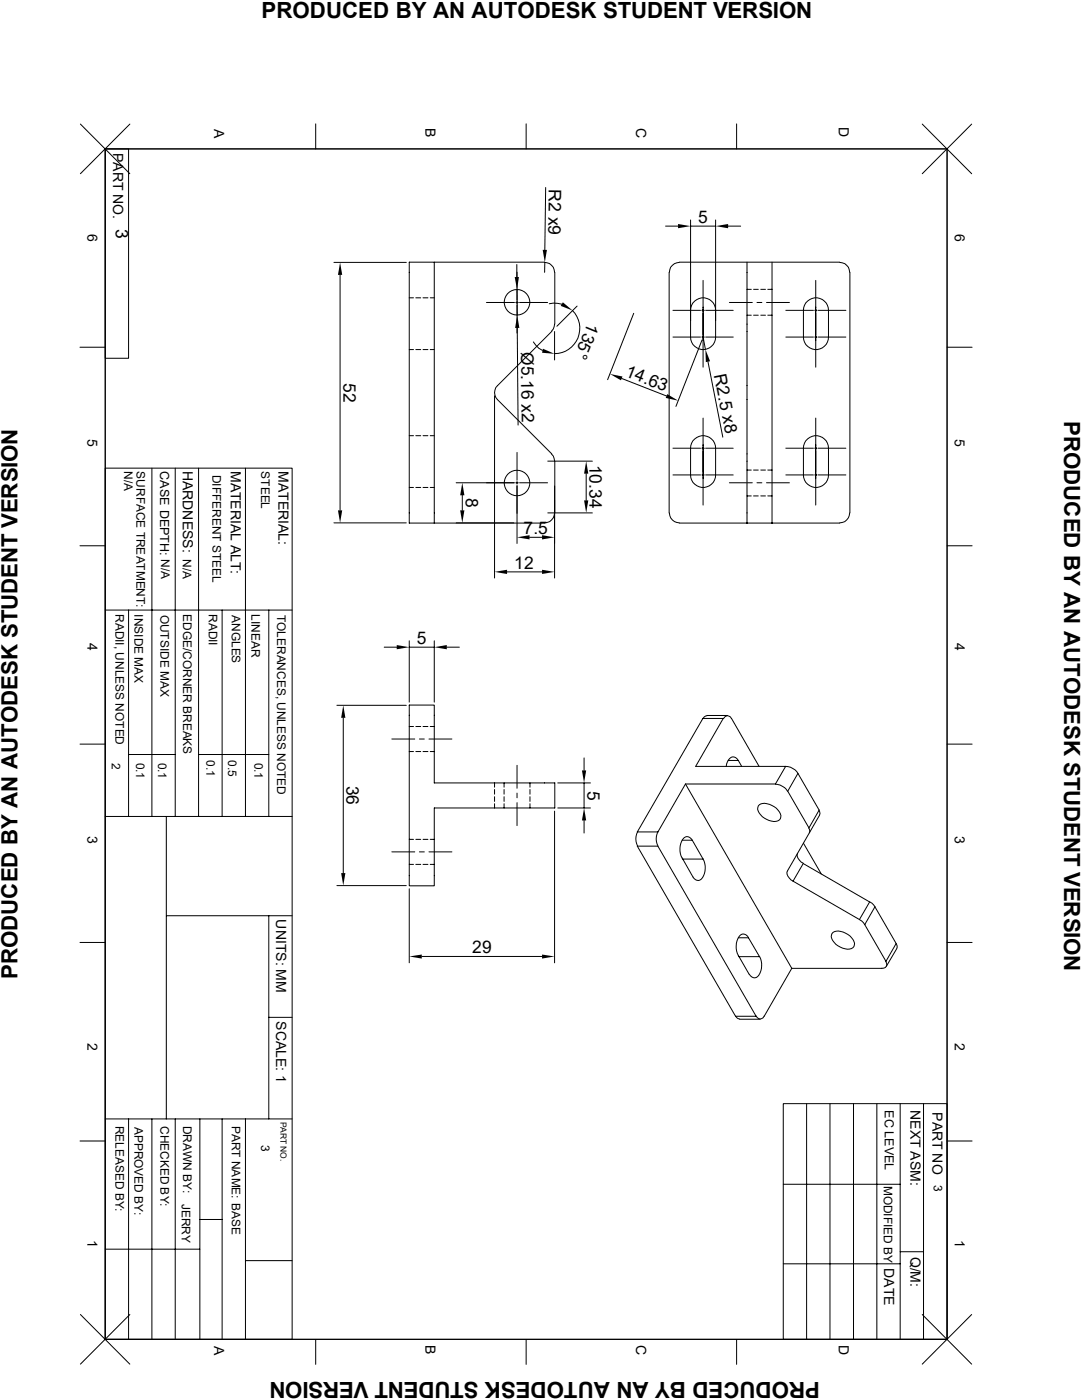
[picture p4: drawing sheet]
<svg xmlns="http://www.w3.org/2000/svg" width="216mm" height="279mm" viewBox="0 0 216 279" stroke-linecap="round" stroke-linejoin="round" font-family="sans-serif">
<g fill="none" stroke="#000" stroke-width=".2">
<path d="M16 24.8l9.9 9.9M21 29.7h168v237.6h-168zM21 29.7h4.7v41.8h-4.7zM25.9 24.8l-9.9 9.9M63 24.7v5M105 24.7v5M108.9 37.4l-.2 12.5M147 24.7v5M184 24.8l9.9 9.9M193.9 24.8l-9.9 9.9M66.6 52.4h14.5M67.9 54.9v47"/>
<path d="M81.7 59.4h.8M83 59.4h.9M84.4 59.4h1M85.9 59.4h.8M86.7 52.3v52.1M103.1 52.8v2.5M103.2 54.3v5.6M103.2 57.8v5.1M108.7 52.4a2.02 2.02 0 0 1 2 2M108.7 52.3h-27v52.1h27M108.7 52.4v2M110.7 54.4v10.3"/>
<path d="M132.8 45.1h2.5M135.6 52.3h32M135.6 52.4a2.1 2.1 0 0 0-2.1 2l.1 48a2.02 2.02 0 0 0 2 2M137.8 43.9v23.4a2.5 2.5 0 0 0 2.5 2.5 2.5 2.5 0 0 0 2.5-2.5v-23.4M137.8 45.1h5M140.3 56v17.3M145.3 45.1h2.5M149.1 52.3v52.1M149.1 57.7h.8M150.4 57.7h.9M151.8 57.7h.9M153.2 57.7h.9"/>
<path d="M154.1 52.3v52.1M162.8 56v17.3M167.6 52.4a2.02 2.02 0 0 1 1.9 2M169.6 54.4v48M16 69.3h5M81.7 69.8h.8M83 69.8h.9M84.4 69.8h1M85.9 69.8h.8M97.1 60.4h5.6M98.7 79v36.4M102.9 60.4h.5"/>
<path d="M103.2 60.1v.5M103.2 60.9v5.6M103.2 65.4l.2 19.4M103.7 60.4h5.6M106.4 68.2l1.1 1.3 .7 .4M109.6 60.6l.8-.1 1.7 .2M110.1 66.1l-10.8 10.9a1.94 1.94 0 0 0 0 2.8l10.8 10.8M110.7 64.7l-.3 1-.3 .4M110.7 66.2v5.6M114.2 62a5 5 0 0 1 1.1 5.5 5 5 0 0 1-4.6 3.1M115.1 61.1l-4 4M124 75.5l9 3.5"/>
<path d="M126.4 62.5l-5.2 13.3M134.3 67.3h5.5M134.3 61.9h5.5M137.8 61.9a2.5 2.5 0 0 1 2.5-2.5 2.5 2.5 0 0 1 2.5 2.5M140 67.3h.5M140 61.9h.5M140.1 67.9l-5.2 13.2M140.3 67.3l.5 2.4M140.8 67.3h5.5M140.8 61.9h5.5M141.3 72.2l2.9 15M145.5 60.4h4.6"/>
<path d="M149.1 62.9h.8M150.4 62.9h.9M151 60.4h1M151.8 62.9h.9M153 60.4h4.5M153.2 62.9h.9M156.8 67.3h5.5M156.8 61.9h5.5M160.8 60.5a2.51 2.51 0 0 1 2.8-.9 2.51 2.51 0 0 1 1.7 2.3v5.4a2.5 2.5 0 0 1-2.5 2.5 2.5 2.5 0 0 1-2.5-2.5v-5.4l.1-.5zM162.6 67.3h.4M162.6 61.9h.4M163.3 67.3h5.5"/>
<path d="M163.3 61.9h5.5M189 69.3h5M21 93.4h37.3v173.9h-37.3zM30.3 93.4v69.5M35 93.4v69.5M39.6 93.4v69.5M49 93.4v69.5M81.7 87h.8M81.7 97.3h.8M83 87h.9M83 97.3h.9M84.4 87h1"/>
<path d="M84.4 97.3h1M85.9 87h.8M85.9 97.3h.8M92.2 98.8v3.1M102.7 96.4h-11.7M102.9 96.4h.5M103.2 90.3v5.5M103.2 96.1v.5M103.2 96.9v11.6M103.7 96.4h5.6M109.3 92h8.9M110.1 90.6l.3 .4 .3 1"/>
<path d="M110.7 97v18.4M110.7 92v10.4M117 94.5v5.4M134.3 89.5h5.5M134.3 94.8h5.5M138.3 88a2.51 2.51 0 0 1 2.8-.9 2.51 2.51 0 0 1 1.7 2.4v5.3a2.5 2.5 0 0 1-2.5 2.5 2.5 2.5 0 0 1-2.5-2.5v-5.3v-.6zM140 89.5h.5M140 94.8h.5M140.3 83.4v17.4M140.8 89.5h5.5M140.8 94.8h5.5M145.5 96.4h4.6"/>
<path d="M149.1 99h.8M149.1 93.8h.8M150.4 99h.9M150.4 93.8h.9M151 96.4h1M151.8 99h.9M151.8 93.8h.9M153 96.4h4.5M153.2 99h.9M153.2 93.8h.9M156.8 89.5h5.5M156.8 94.8h5.5"/>
<path d="M160.8 88a2.51 2.51 0 0 1 2.8-.9 2.51 2.51 0 0 1 1.7 2.4v5.3a2.5 2.5 0 0 1-2.5 2.5 2.5 2.5 0 0 1-2.5-2.5v-5.3l.1-.6zM162.6 89.5h.4M162.6 94.8h.4M162.8 83.4v17.4M163.3 89.5h5.5M163.3 94.8h5.5M16 108.9h5M66.6 104.4h14.5M91 104.4h11.5M101.2 114.1h7M105.7 107.2h2.5M109.3 102.4h8.9"/>
<path d="M110.7 102.4a2.02 2.02 0 0 1-2 2M135.6 104.4h32M169.5 102.4a2.02 2.02 0 0 1-1.9 2M189 108.9h5M21 121.8h37.3M25.7 121.8v41.1M44.3 121.8v41.1M53.6 121.8v41.1M76.7 129.2h2.5M81.7 127.9v12.2M81.7 129.2h5M86.7 127.9v12.2"/>
<path d="M89.2 129.2h2.5M16 148.5h5M25.7 150.6h9.3M39.6 150.6h14M67.2 140.8h13.9M68.5 143.3v30.9M78.2 147.5h4.6M81.7 140.7h5v15.6h24v4.9h-24v15.6h-5zM81.7 145h.8M81.7 150h.8M83 145h.9M83 150h.9"/>
<path d="M83.7 147.5h1M84.4 145h1M84.4 150h1M85.6 147.5h4.6M85.9 145h.8M85.9 150h.8M98.7 156.3v.8M98.7 157.6v.9M98.7 159v.9M100.6 156.3v.8M100.6 157.6v.9M100.6 159v.9"/>
<path d="M103.2 152.7v4.6M103.2 158.3v.9M105.7 156.3v.8M105.7 157.6v.9M105.7 159v.9M111.3 156.3h6.5M116.5 151.3v2.5M116.5 156.3v4.9M136.8 156.5l21.2 36.8M136.8 156.5h17.9M136.8 156.5l-5.5 9.5M141.1 142.8h4.1"/>
<path d="M141.1 142.8l-.6 .3-.2 .3M144.4 143.4a.84 .84 0 0 1 .8-.6 .84 .84 0 0 1 .8 .6M145.3 151.8h2M146 143.4l5.5 9.6M147.3 151.8a1.12 1.12 0 0 0-1.2-.7 1.12 1.12 0 0 0-.9 .9l-.3 1M147.3 151.8l.7 1.2M154.7 156.5a3.1 3.1 0 0 1 2.4 1.4M154.7 156.5l2.1-3.5h-18l5.5-9.6h-4l-13.1 22.6h4.1M156.8 153a3.1 3.1 0 0 1 2.4 1.3M159.2 154.3l4.2 7.4-2 3.5-4.2-7.3zM189 148.5h5M21 162.9h37.3"/>
<path d="M33.2 162.9v60.4M67.2 176.7h13.9M78.2 170h4.6M81.7 167.5h.8M81.7 172.5h.8M81.7 177.4v14.8M83 167.5h.9M83 172.5h.9M83.7 170h1M84.4 167.5h1M84.4 172.5h1M85.6 170h4.6"/>
<path d="M85.9 167.5h.8M85.9 172.5h.8M98.7 160.4v.8M100.6 160.4v.8M103.2 160.2v4.6M105.7 160.4v.8M110.7 161.9v30.3M111.3 161.2h6.5M116.5 163.7v2.5M127.2 168.9h4.1l19.6 33.9h-4.1zM127.2 166a3.1 3.1 0 0 0 0 2.8M131.3 166a3.1 3.1 0 0 0 0 2.8"/>
<path d="M136.1 171.2l2.2 3.8a1.1 1.1 0 0 0 1.1 .7 1.1 1.1 0 0 0 1-.9l.3-.9v-1.1l-.4-1.3M136.1 167.7h2M136.2 171.4h4.1M138.1 167.7a1.1 1.1 0 0 0-1.1-.7 1.1 1.1 0 0 0-1 .9l-.3 .9v1l.4 1.4M138.1 167.7l2.2 3.7M151.5 160.6a3.3 3.3 0 0 1 4.2 1.8 1.1 1.1 0 0 1-.1 1.2 1.1 1.1 0 0 1-1.2 .4 3.7 3.7 0 0 1-3.2-2.5l.1-.6zM159.1 170.3a1.79 1.79 0 0 0 1.2 2M160.3 172.3l13.2 7.7-2 3.5-13.3-7.6zM160.3 168.3l3.6 6.1M161.4 165.2l.1 .4v.6M163.4 161.7l.2 .4-.1 .5M163.5 162.7l-6.4 11.2a1.79 1.79 0 0 0 1.2 2"/>
<path d="M16 188.1h5M33.2 182.8h25.1M53.6 182.8v40.5M84.2 190.9h24M147.3 187.2h2.1l2.2 3.7h-4.2M149.4 187.1a1.1 1.1 0 0 0-1.2-.7 1.1 1.1 0 0 0-1 .9l-.3 1.5 .2 1.4 2.4 4.2a1.1 1.1 0 0 0 1.2 .8 1.1 1.1 0 0 0 .9-1l.3-.9 .1-1-.4-1.4M158 193.3h18M158 193.3l-5.5 9.5M166.2 186.1a3.3 3.3 0 0 1 4.2 1.8 1.1 1.1 0 0 1-.1 1.2 1.1 1.1 0 0 1-1.2 .3 3.7 3.7 0 0 1-3.2-2.4l.1-.6zM171.5 183.6l.5 .2 .6 .7M172.6 184.5l4.2 7.4 2-3.6M173.6 180l.4 .3 .6 .7"/>
<path d="M174.6 181l-2 3.5M174.6 181l4.2 7.3M176.7 191.9a.84 .84 0 0 1 .2 1 .84 .84 0 0 1-1 .4M178.8 188.3l.2 .4-.1 .6M178.9 189.3l-2 3.5M189 188.1h5M53.6 203h4.7M146.8 202.8l.2 .3 .6 .3M147.6 203.4h4.1M150.9 202.8a.84 .84 0 0 0 .8 .6 .84 .84 0 0 0 .8-.6M16 227.7h5M21 223.3h37.3"/>
<path d="M25.7 223.3v44M30.3 223.3v44M35 223.3v44M39.9 223.3v44M44.3 223.3v44M49 223.3v44M156.3 220.3h32.7v47h-32.7zM156.3 236.3h23.3M161 220.3v47M165.6 220.3v47M170.3 220.3v47M175 220.3v47"/>
<path d="M179.6 220.3v47M184.3 220.3v47M189 227.7h5M21 249.3h18.9M39.9 243.4h4.4M49 251.6h9.3M156.3 252.2h23.3M179.6 249.8h4.7M16 262.3l9.9 9.9M25.9 262.3l-9.9 9.9M63 267.3v5M105 267.3v5"/>
<path d="M147 267.3v5M184 262.3l9.9 9.9M193.9 262.3l-9.9 9.9"/>
<circle cx="103.2" cy="60.3" r="2.54"/>
<circle cx="103.2" cy="96.4" r="2.54"/>
</g>
<g fill="#000">
<path d="M67.9 52.4l.4 2.5h-.9zM102.7 55.3h.8l-.3 2.5zM108.3 49.9h.8l-.4 2.5zM135.3 44.7l2.5 .4-2.5 .5zM142.8 45.1l2.5-.4v.9zM103.2 62.9l.4 2.5h-.8zM108.3 69.6l2.4 1-2.5-.2zM112.3 60.3l2 1.7-2.4-1zM121.7 74.6l2.5 .5-.3 .8zM133.1 78.7l2.2 1.3-2.5-.6zM140.8 69.7l.9 2.4-.9 .2zM92.2 96.4l.5 2.4h-.9z"/>
<path d="M117 92l.4 2.5h-.9zM116.5 99.9h.9l-.4 2.5zM67.4 101.9h.9l-.4 2.5zM91.8 101.9h.9l-.5 2.5zM98.7 114.1l2.5-.4v.9zM103.2 107.2l2.5-.4v.9zM108.2 113.7l2.5 .4-2.5 .5zM108.2 106.8l2.5 .4-2.5 .5zM79.2 128.7l2.5 .5-2.5 .4zM86.7 129.2l2.5-.5v.9zM68.5 140.8l.4 2.5h-.8zM116.1 153.8h.9l-.5 2.5z"/>
<path d="M68.1 174.2h.8l-.4 2.5zM116.5 161.2l.5 2.5h-.9zM81.7 190.9l2.5-.4v.8zM108.2 190.5l2.5 .4-2.5 .4z"/>
</g>
<g font-size="4.4">
<text x="52.2" y="3.5">PRODUCED BY AN AUTODESK STUDENT VERSION</text>
<text x="212.3" y="84" transform="rotate(90 212.3 84)">PRODUCED BY AN AUTODESK STUDENT VERSION</text>
<text x="3.5" y="195.4" transform="rotate(-90 3.5 195.4)">PRODUCED BY AN AUTODESK STUDENT VERSION</text>
<text x="163.6" y="275.9" transform="rotate(-180 163.6 275.9)">PRODUCED BY AN AUTODESK STUDENT VERSION</text>
</g>
<g font-size="3.5">
<text x="109.5" y="37.8" transform="rotate(91 109.5 37.8)">R2 x9</text>
<text x="23.1" y="45.7" transform="rotate(90 23.1 45.7)">3</text>
<text x="139.3" y="44.5">5</text>
<text x="117.3" y="64.3" transform="rotate(112 117.3 64.3)">135°</text>
<text x="104" y="70.2" transform="rotate(90 104 70.2)">Ø5.16 x2</text>
<text x="68.5" y="76.5" transform="rotate(90 68.5 76.5)">52</text>
<text x="124.6" y="75" transform="rotate(21 124.6 75)">14.63</text>
<text x="142.5" y="74.8" transform="rotate(79 142.5 74.8)">R2.5 x8</text>
<text x="117.6" y="92.7" transform="rotate(90 117.6 92.7)">10.34</text>
<text x="92.9" y="99.4" transform="rotate(90 92.9 99.4)">8</text>
<text x="104.5" y="106.6">7.5</text>
<text x="102.6" y="113.5">12</text>
<text x="83.2" y="128.5">5</text>
<text x="69.2" y="156.8" transform="rotate(90 69.2 156.8)">36</text>
<text x="117.2" y="157.8" transform="rotate(90 117.2 157.8)">5</text>
<text x="94.2" y="190.2">29</text>
</g>
<g font-size="2.8">
<text x="42.8" y="25.7" transform="rotate(90 42.8 25.7)">A</text>
<text x="84.9" y="25.5" transform="rotate(90 84.9 25.5)">B</text>
<text x="127" y="25.5" transform="rotate(90 127 25.5)">C</text>
<text x="167.4" y="25.4" transform="rotate(90 167.4 25.4)">D</text>
<text x="22.6" y="30.5" transform="rotate(90 22.6 30.5)">PART NO.</text>
<text x="17.4" y="46.8" transform="rotate(90 17.4 46.8)">6</text>
<text x="190.5" y="46.8" transform="rotate(90 190.5 46.8)">6</text>
<text x="17.4" y="87.5" transform="rotate(90 17.4 87.5)">5</text>
<text x="190.5" y="87.5" transform="rotate(90 190.5 87.5)">5</text>
<text x="36.5" y="93.9" transform="rotate(90 36.5 93.9)">HARDNESS:</text>
<text x="46.1" y="94" transform="rotate(90 46.1 94)">MATERIAL ALT:</text>
<text x="55.5" y="94" transform="rotate(90 55.5 94)">MATERIAL:</text>
<text x="17.4" y="128.3" transform="rotate(90 17.4 128.3)">4</text>
<text x="190.5" y="128.3" transform="rotate(90 190.5 128.3)">4</text>
<text x="17.4" y="166.8" transform="rotate(90 17.4 166.8)">3</text>
<text x="190.5" y="166.8" transform="rotate(90 190.5 166.8)">3</text>
<text x="55.1" y="183.5" transform="rotate(90 55.1 183.5)">UNITS: MM</text>
<text x="55.1" y="203.8" transform="rotate(90 55.1 203.8)">SCALE: 1</text>
<text x="17.4" y="208.2" transform="rotate(90 17.4 208.2)">2</text>
<text x="190.5" y="208.2" transform="rotate(90 190.5 208.2)">2</text>
<text x="181.7" y="221.5" transform="rotate(90 181.7 221.5)">NEXT ASM:</text>
<text x="186.1" y="222" transform="rotate(90 186.1 222)">PART NO</text>
<text x="17.4" y="247.5" transform="rotate(90 17.4 247.5)">1</text>
<text x="181.7" y="250.8" transform="rotate(90 181.7 250.8)">Q/M:</text>
<text x="190.5" y="247.5" transform="rotate(90 190.5 247.5)">1</text>
<text x="176.4" y="253.1" transform="rotate(90 176.4 253.1)">DATE</text>
<text x="42.8" y="268.6" transform="rotate(90 42.8 268.6)">A</text>
<text x="84.9" y="268.4" transform="rotate(90 84.9 268.4)">B</text>
<text x="127" y="268.5" transform="rotate(90 127 268.5)">C</text>
<text x="167.4" y="268.4" transform="rotate(90 167.4 268.4)">D</text>
</g>
<g font-size="2.5">
<text x="32" y="94.1" transform="rotate(90 32 94.1)">CASE DEPTH: N/A</text>
<text x="176.6" y="221.5" transform="rotate(90 176.6 221.5)">EC LEVEL</text>
</g>
<g font-size="2.4">
<text x="24.8" y="94" transform="rotate(90 24.8 94)">N/A</text>
<text x="27.3" y="94.1" transform="rotate(90 27.3 94.1)">SURFACE TREATMENT:</text>
<text x="42.4" y="94.7" transform="rotate(90 42.4 94.7)">DIFFERENT STEEL</text>
<text x="52.1" y="94.1" transform="rotate(90 52.1 94.1)">STEEL</text>
<text x="36.5" y="111.6" transform="rotate(90 36.5 111.6)">N/A</text>
<text x="23" y="122.6" transform="rotate(90 23 122.6)">RADII, UNLESS NOTED</text>
<text x="26.8" y="122.6" transform="rotate(90 26.8 122.6)">INSIDE MAX</text>
<text x="32" y="122.6" transform="rotate(90 32 122.6)">OUTSIDE MAX</text>
<text x="36.6" y="122.6" transform="rotate(90 36.6 122.6)">EDGE/CORNER BREAKS</text>
<text x="41.7" y="122.6" transform="rotate(90 41.7 122.6)">RADII</text>
<text x="46.2" y="122.8" transform="rotate(90 46.2 122.8)">ANGLES</text>
<text x="50.2" y="122.6" transform="rotate(90 50.2 122.6)">LINEAR</text>
<text x="55.3" y="122.7" transform="rotate(90 55.3 122.7)">TOLERANCES, UNLESS NOTED</text>
<text x="22.3" y="152.2" transform="rotate(90 22.3 152.2)">2</text>
<text x="27.2" y="152.2" transform="rotate(90 27.2 152.2)">0.1</text>
<text x="31.6" y="152.2" transform="rotate(90 31.6 152.2)">0.1</text>
<text x="41.2" y="151.8" transform="rotate(90 41.2 151.8)">0.1</text>
<text x="45.6" y="151.8" transform="rotate(90 45.6 151.8)">0.5</text>
<text x="50.8" y="152.2" transform="rotate(90 50.8 152.2)">0.1</text>
<text x="23" y="224.7" transform="rotate(90 23 224.7)">RELEASED BY:</text>
<text x="26.8" y="224.8" transform="rotate(90 26.8 224.8)">APPROVED BY:</text>
<text x="32" y="224.7" transform="rotate(90 32 224.7)">CHECKED BY:</text>
<text x="36.6" y="224.7" transform="rotate(90 36.6 224.7)">DRAWN BY:</text>
<text x="46.2" y="224.7" transform="rotate(90 46.2 224.7)">PART NAME: BASE</text>
<text x="52.1" y="228.6" transform="rotate(90 52.1 228.6)">3</text>
<text x="176.4" y="236.6" transform="rotate(90 176.4 236.6)">MODIFIED BY</text>
<text x="186.4" y="236.4" transform="rotate(90 186.4 236.4)">3</text>
<text x="36.3" y="240.3" transform="rotate(90 36.3 240.3)">JERRY</text>
</g>
<text font-size="1.7" x="56" y="223.9" transform="rotate(90 56 223.9)">PART NO.</text>
</svg>
